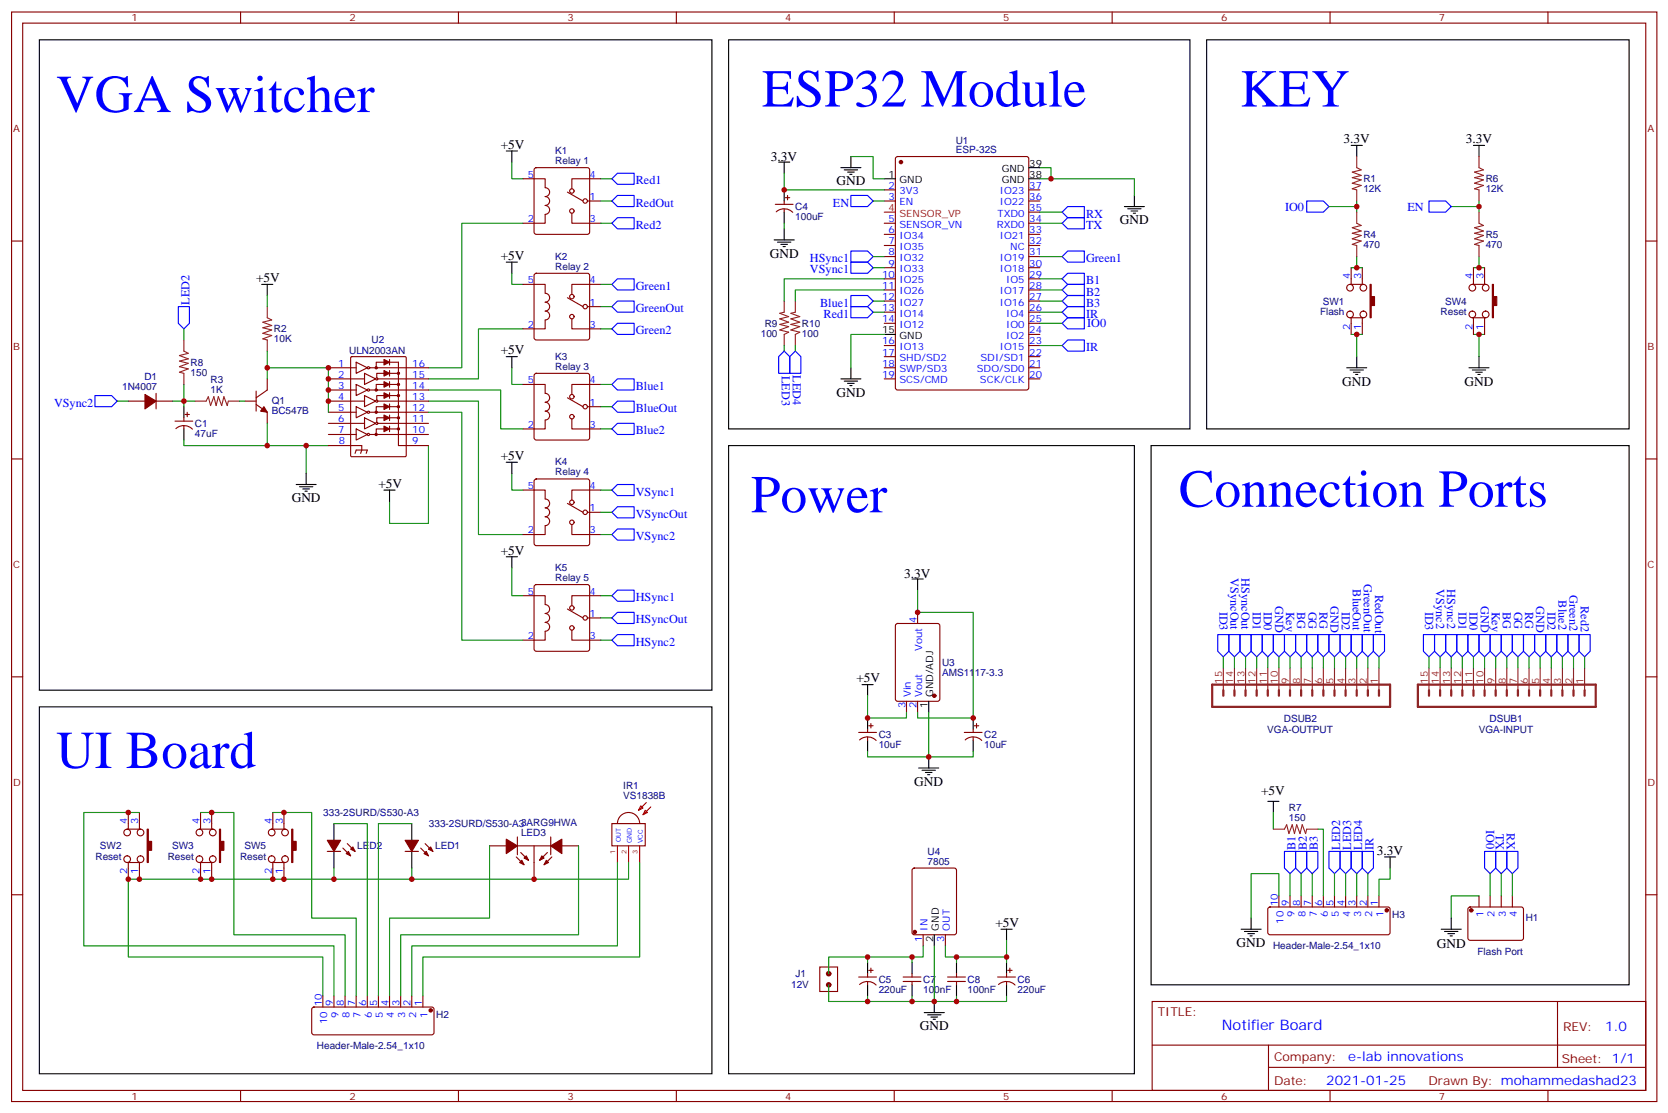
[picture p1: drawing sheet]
<svg xmlns="http://www.w3.org/2000/svg" width="529mm" height="353mm" viewBox="0 0 529 353" stroke-linecap="round" stroke-linejoin="round" font-family="sans-serif">
<g fill="none" stroke="#870000" stroke-width=".35">
<path d="M3.7 3.8h522.1v345.7h-522.1zM7.2 7.3h515.1v338.7h-515.1zM76.3 3.8v3.5M145.5 3.8v3.5M214.6 3.8v3.5M283.8 3.8v3.5M352.9 3.8v3.5M422.1 3.8v3.5M491.2 3.8v3.5M165.9 56.7h7.1v2.8a1.41 1.41 0 0 1 1.4 1.5 1.41 1.41 0 0 1-1.4 1.4 1.41 1.41 0 0 1 1.4 1.4 1.41 1.41 0 0 1-1.4 1.4 1.41 1.41 0 0 1 1.4 1.4 1.41 1.41 0 0 1-1.4 1.4v2.8h-7.1M169.7 53.4l.5-.2h16.2l.5 .2 .2 .5v19.8l-.2 .5-.5 .2h-16.2l-.5-.3-.2-.4v-19.8zM190.6 56.7h-9.1v3.2"/>
<path d="M284.4 49.9l.4-.2h41l.6 .4 .1 72.9-.5 .7-41.2 .1-.6-.5-.1-72.9zM3.7 76.5h3.5M180.1 61l4.9 2.8M181.5 67.7v3.1h9.1M186.4 63.8h4.2M246 64.8h5.7M246.3 67.2a3.8 3.8 0 0 1 5.3 .2M248.8 63.8v1M248.8 66.3v1M249.2 62.7h1.4M249.9 62v1.4M280.6 60.3h3.5"/>
<path d="M280.6 63.8h3.5M280.6 70.8h3.5M280.6 74.4h3.5M280.6 77.9h3.5M326.5 60.3h3.5M326.5 63.8h3.5M326.5 70.8h3.5M326.5 74.4h3.5M326.5 77.9h3.5M326.5 67.3h3.5M522.3 76.5h3.5M165.9 90.2h7.1v2.9a1.41 1.41 0 0 1 1.4 1.4 1.41 1.41 0 0 1-1.4 1.4 1.41 1.41 0 0 1 1.4 1.4 1.41 1.41 0 0 1-1.4 1.4 1.41 1.41 0 0 1 1.4 1.4 1.41 1.41 0 0 1-1.4 1.4v2.9h-7.1"/>
<path d="M169.7 86.9l.5-.2h16.2l.5 .2 .2 .5v19.8l-.2 .5-.5 .2h-16.2l-.5-.3-.2-.4v-19.8zM180.1 94.5l4.9 2.8M186.4 97.3h4.2M190.6 90.2h-9.1v3.2M280.6 81.4h3.5M280.6 84.9h3.5M280.6 88.5h3.5M280.6 92h3.5M280.6 95.5h3.5M280.6 99.1h3.5M326.5 81.4h3.5M326.5 84.9h3.5"/>
<path d="M326.5 88.5h3.5M326.5 92h3.5M326.5 95.5h3.5M326.5 99.1h3.5M428.4 90.2h4.2M428.8 84.9v5.3M432.3 84.9v5.3M467.2 90.2h4.3M467.6 84.9v5.3M471.1 84.9v5.3M104.2 116.7h8.8M111.3 113.3l.3-.1h17l.3 .1v31.3l-.2 .3h-17.1l-.3-.2z"/>
<path d="M113 114.9l3.6 1.8-3.6 1.8zM115.7 118.5l3.5 1.7-3.5 1.8zM117.3 116.7h18.7M121.8 114.9h-2.4v1.8M122 118.5h-2.4v1.4M123.6 114.1v1.7M123.6 117.6v1.7M123.6 114.9h2.8v26.5h9.6M123.6 118.5h2.8M169.7 118.7l.5-.2h16.2l.5 .2 .2 .5v19.7l-.2 .5-.5 .2h-16.2l-.5-.2-.2-.5v-19.7zM181.5 101.2v3.2h9.1M280.6 102.6h3.5"/>
<path d="M280.6 109.6h3.5M280.6 113.2h3.5M280.6 116.7h3.5M326.5 102.6h3.5M326.5 109.6h3.5M326.5 113.2h3.5M326.5 116.7h3.5M326.5 106.1h3.5M428.4 100.8h4.2M428.8 100.8v5.3M432.3 100.8v5.3M467.2 100.8h4.3"/>
<path d="M467.6 100.8v5.3M471.1 100.8v5.3M40.7 127.3h5.3M49.5 127.3h5.3M49.5 124.8v5M55.5 133.6h5.7M55.8 136a3.8 3.8 0 0 1 5.3 .2M58.3 132.6v1M58.3 135v1.1M58.7 131.5h1.4M59.4 130.8v1.4M77.8 127.3h3.5"/>
<path d="M81.3 124.1v6.4M81.3 128.3l3.5 2.5v3.5M84.8 120.2v3.6l-3.5 2.4M104.2 120.2h11.5M104.2 123.8h8.8M104.2 127.3h7.1M104.2 130.8h8.8M104.2 134.3h11.5M104.2 137.9h8.8M111.4 127.3h4.3M113 136.1l3.6 1.8-3.6 1.7zM113 129l3.6 1.8-3.6 1.8z"/>
<path d="M113 122l3.6 1.8-3.6 1.7zM115.7 132.6l3.5 1.7-3.5 1.8zM115.7 125.5l3.5 1.8-3.5 1.7zM117.3 123.8h18.7M117.3 130.8h18.7M117.3 137.9h18.7M121.8 136.1h-2.4v1.8M121.8 129h-2.4v1.8M121.8 122h-2.4v1.8M121.8 132.6h-2.2v1.4M122 125.5h-2.4v1.4M123.6 121.1v1.8"/>
<path d="M123.6 124.6v1.8M123.6 128.2v1.7M123.6 131.7v1.8M123.6 135.2v1.8M123.6 136.1h2.8M123.6 122h2.8M123.6 129h2.8M123.6 132.6h2.8M123.6 125.5h2.8M136 134.3h-16.1a.35 .35 0 0 0-.5-.3 .35 .35 0 0 0-.1 .6 .35 .35 0 0 0 .6-.1M136 127.3h-16.1a.35 .35 0 0 0-.5-.3 .35 .35 0 0 0-.1 .5 .35 .35 0 0 0 .6-.1M136 120.2h-16.1a.35 .35 0 0 0-.5-.3 .35 .35 0 0 0-.1 .6 .35 .35 0 0 0 .6-.1"/>
<path d="M165.9 122h7.1v2.8a1.41 1.41 0 0 1 1.4 1.4 1.41 1.41 0 0 1-1.4 1.4 1.41 1.41 0 0 1 1.4 1.4 1.41 1.41 0 0 1-1.4 1.5 1.41 1.41 0 0 1 1.4 1.4 1.41 1.41 0 0 1-1.4 1.4v2.8h-7.1M180.1 126.2l4.9 2.8M181.5 132.9v3.2h9.1M186.4 129h4.2M190.6 122h-9.1v3.2M280.6 120.2h3.5M326.5 120.2h3.5M3.7 145.6h3.5M104.2 141.4h10.6v1.4l-.4 1.1M112.7 143.9l.3-1.1h3.6l-.4 1.1M165.9 155.5h7.1v2.8a1.41 1.41 0 0 1 1.4 1.4 1.41 1.41 0 0 1-1.4 1.4 1.41 1.41 0 0 1 1.4 1.5 1.41 1.41 0 0 1-1.4 1.4 1.41 1.41 0 0 1 1.4 1.4 1.41 1.41 0 0 1-1.4 1.4v2.8h-7.1M169.7 152.2l.5-.2h16.2l.5 .2 .2 .5v19.7l-.2 .5-.5 .2h-16.2l-.5-.2-.2-.5v-19.7z"/>
<path d="M180.1 159.7l4.9 2.9M190.6 155.5h-9.1v3.2M522.3 145.6h3.5M181.5 166.4v3.2h9.1M186.4 162.6h4.2M165.9 189h7.1v2.8a1.41 1.41 0 0 1 1.4 1.5 1.41 1.41 0 0 1-1.4 1.4 1.41 1.41 0 0 1 1.4 1.4 1.41 1.41 0 0 1-1.4 1.4 1.41 1.41 0 0 1 1.4 1.4 1.41 1.41 0 0 1-1.4 1.4v2.8h-7.1M169.7 185.7l.5-.2h16.2l.5 .2 .2 .5v19.8l-.2 .5-.5 .2h-16.2l-.5-.3-.2-.4v-19.8zM180.1 193.3l4.9 2.8M181.5 200v3.1h9.1M186.4 196.1h4.2M190.6 189h-9.1v3.2M284.4 198l.4-.2h12.7l.7 .5v23.5l-.4 .7h-13l-.6-.4-.1-23.6z"/>
<path d="M291.2 194.3v3.5M3.7 214.8h3.5M522.3 214.8h3.5M272.5 232.4h5.6M272.8 234.8a3.8 3.8 0 0 1 5.2 .2M275.3 231.4v1M275.3 233.8v1.1M275.7 230.3h1.4M276.4 229.6v1.4M287.7 222.5v3.6M291.2 222.5v3.6M306 232.4h5.6"/>
<path d="M306.3 234.8a3.8 3.8 0 0 1 5.2 .2M308.8 231.4v1M308.8 233.8v1.1M309.2 230.3h1.4M309.9 229.6v1.4M40.7 257.8v5.3M44.2 257.8v5.3M63.6 257.8v5.3M67.2 257.8v5.3M86.6 257.8v5.3M90.1 257.8v5.3M40.4 273.7h4.2"/>
<path d="M40.4 263.1h4.2M40.7 273.7v5.3M44.2 273.7v5.3M63.3 273.7h4.2M63.3 263.1h4.2M63.6 273.7v5.3M67.2 273.7v5.3M86.2 273.7h4.3M86.2 263.1h4.3M86.6 273.7v5.3M90.1 273.7v5.3M103.9 270.2h4.2"/>
<path d="M108.8 269.1l2.5 2.5M110.2 267.7l2.5 2.5M128.6 270.2h4.2M133.5 269.1l2.5 2.5M134.9 267.7l2.5 2.5M155.4 268.4h5.3M163.8 271.9l2.5 2.5M164.2 268.4h10.6M164.2 265.6v5.6M165.2 270.5l2.5 2.5M169.5 268.4v10.6M173.7 270.5l-2.5 2.5"/>
<path d="M174.8 265.6v5.6M175.1 271.9l-2.5 2.5M178.3 268.4h5.3M194.2 261.3h10.6v7.1h-10.6zM195.9 261.3a3.5 3.5 0 0 1 3.6-3.5 3.5 3.5 0 0 1 3.5 3.5M289.7 275.7l.4-.3h12.7l.7 .5v20l-.4 .7h-13l-.6-.4-.1-20zM3.7 283.9h3.5M292.9 296.6v3.5M300 296.6v3.5M402.5 288l.5-.2 37.7 .1 .4 .6v7.4l-.2 .5-.5 .2h-37.4l-.5-.2-.2-.5v-7.4zM405.8 284.3v3.5M409.4 284.3v3.5"/>
<path d="M412.9 284.3v3.5M416.4 284.3v3.5M419.9 284.3v3.5M423.5 284.3v3.5M427 284.3v3.5M430.5 284.3v3.5M434.1 284.3v3.5M437.6 284.3v3.5M466 288l.5-.2 16.5 .1 .4 .6v9.4l-.7 .5-16.5-.1-.4-.6v-9.2zM469.3 284.3v3.5M472.9 284.3v3.5M476.4 284.3v3.5"/>
<path d="M479.9 284.3v3.5M522.3 283.9h3.5M99.2 319.8l.4-.3 37.7 .1 .4 .7v7.4l-.2 .5-.5 .2h-37.4l-.5-.3-.2-.4v-7.4zM102.4 316v3.5M106 316v3.5M109.5 316v3.5M113 316v3.5M116.6 316v3.5M120.1 316v3.5M123.6 316v3.5M127.1 316v3.5M130.7 316v3.5"/>
<path d="M134.2 316v3.5M272.5 310h5.6M272.8 312.4a3.8 3.8 0 0 1 5.2 .2M275.3 309v1M275.3 311.4v1.1M275.7 307.9h1.4M276.4 307.2v1.4M286.6 310h5.6M286.6 311.4h5.6M289.4 309v1M289.4 311.4v1.1M300.7 310h5.7"/>
<path d="M300.7 311.4h5.7M303.5 309v1M303.5 311.4v1.1M316.6 310h5.6M316.9 312.4a3.8 3.8 0 0 1 5.2 .2M319.4 309v1M319.4 311.4v1.1M319.8 307.9h1.4M320.5 307.2v1.4M365.6 317.8h156.7v28.2h-156.7zM494.2 317.8l.1 20.9M365.7 331.6h156.4"/>
<path d="M402.5 338.7h119.6M402.5 331.6v14.1M76.3 346v3.5M145.5 346v3.5M214.6 346v3.5M283.8 346v3.5M352.9 346v3.5M422.1 346v3.5M491.2 346v3.5"/>
<circle cx="181.5" cy="67" r=".71"/>
<circle cx="181.5" cy="60.6" r=".71"/>
<circle cx="185.7" cy="63.8" r=".71"/>
<circle cx="181.5" cy="94.1" r=".71"/>
<circle cx="185.7" cy="97.3" r=".71"/>
<circle cx="428.4" cy="99.8" r="1.06"/>
<circle cx="428.4" cy="91.3" r="1.06"/>
<circle cx="432.6" cy="99.8" r="1.06"/>
<circle cx="432.6" cy="91.3" r="1.06"/>
<circle cx="467.2" cy="99.8" r="1.06"/>
<circle cx="467.2" cy="91.3" r="1.06"/>
<circle cx="471.4" cy="99.8" r="1.06"/>
<circle cx="471.4" cy="91.3" r="1.06"/>
<circle cx="116.9" cy="116.7" r=".35"/>
<circle cx="181.5" cy="100.5" r=".71"/>
<circle cx="116.9" cy="137.9" r=".35"/>
<circle cx="116.9" cy="123.8" r=".35"/>
<circle cx="116.9" cy="130.8" r=".35"/>
<circle cx="181.5" cy="132.2" r=".71"/>
<circle cx="181.5" cy="125.9" r=".71"/>
<circle cx="185.7" cy="129" r=".71"/>
<circle cx="181.5" cy="159.4" r=".71"/>
<circle cx="181.5" cy="165.7" r=".71"/>
<circle cx="185.7" cy="162.6" r=".71"/>
<circle cx="181.5" cy="199.2" r=".71"/>
<circle cx="181.5" cy="192.9" r=".71"/>
<circle cx="185.7" cy="196.1" r=".71"/>
<circle cx="40.4" cy="264.2" r="1.06"/>
<circle cx="40.4" cy="272.6" r="1.06"/>
<circle cx="44.6" cy="264.2" r="1.06"/>
<circle cx="44.6" cy="272.6" r="1.06"/>
<circle cx="63.3" cy="264.2" r="1.06"/>
<circle cx="63.3" cy="272.6" r="1.06"/>
<circle cx="67.5" cy="264.2" r="1.06"/>
<circle cx="67.5" cy="272.6" r="1.06"/>
<circle cx="86.2" cy="264.2" r="1.06"/>
<circle cx="86.2" cy="272.6" r="1.06"/>
<circle cx="90.4" cy="264.2" r="1.06"/>
<circle cx="90.4" cy="272.6" r="1.06"/>
</g>
<g fill="#870000" stroke="#870000" stroke-width=".35">
<path d="M434.8 90.2h.3v3.9h1.1v2.8h-1.1v3.9h-.3z"/>
<path d="M46.7 263.1h.4v3.9h1v2.8h-1v3.9h-.4z"/>
<path d="M69.6 263.1h.4v3.9h1v2.8h-1v3.9h-.4z"/>
<path d="M92.6 263.1h.3v3.9h1.1v2.8h-1.1v3.9h-.3z"/>
<path d="M128.6 266.6h4.2l-2.1 3.6z"/>
<path d="M135.3 270.2l.7 1.4-1.5-.7z"/>
<path d="M136.7 268.7l.7 1.5-1.4-.7z"/>
<path d="M103.9 266.6h4.2l-2.1 3.6z"/>
<path d="M109.9 270.9l.7-.7 .7 1.4z"/>
<path d="M111.3 269.5l.7-.8 .7 1.5z"/>
<path d="M166.3 272.3l.7-.7 .7 1.4z"/>
<path d="M164.9 273.7l.7-.7 .7 1.4z"/>
<path d="M160.7 266.3l3.5 2.1-3.5 2.5z"/>
<path d="M171.9 271.6l.7 .7-1.4 .7z"/>
<path d="M173.4 273l.7 .7-1.5 .7z"/>
<path d="M174.8 268.4l3.5-2.1v4.6z"/>
<path d="M121.8 135.2l1.8 .9-1.8 .9z"/>
<path d="M121.8 131.7l1.8 .9-1.8 .9z"/>
<path d="M121.8 128.2l1.8 .8-1.8 .9z"/>
<path d="M121.8 124.6l1.8 .9-1.8 .9z"/>
<path d="M121.8 121.1l1.8 .9-1.8 .9z"/>
<path d="M121.8 117.6l1.8 .9-1.8 .8z"/>
<path d="M121.8 114.1l1.8 .8-1.8 .9z"/>
<path d="M83.7 129l1.1 1.8-2.1-.3z"/>
<path d="M46 125.2l3.5 2.1-3.5 2.5z"/>
<path d="M473.6 90.2h.3v3.9h1.1v2.8h-1.1v3.9h-.3z"/>
<circle cx="285.9" cy="51.4" r=".53"/>
<circle cx="466.9" cy="288.9" r=".53"/>
<circle cx="136.7" cy="320.6" r=".53"/>
<circle cx="126.4" cy="118.5" r=".35"/>
<circle cx="126.4" cy="122" r=".35"/>
<circle cx="126.4" cy="125.5" r=".35"/>
<circle cx="126.4" cy="129" r=".35"/>
<circle cx="126.4" cy="132.6" r=".35"/>
<circle cx="126.4" cy="136.1" r=".35"/>
<circle cx="119.4" cy="116.7" r=".35"/>
<circle cx="119.4" cy="123.8" r=".35"/>
<circle cx="119.4" cy="130.8" r=".35"/>
<circle cx="119.4" cy="137.9" r=".35"/>
<circle cx="440.1" cy="288.9" r=".53"/>
<circle cx="296.5" cy="220.8" r=".53"/>
<circle cx="290.3" cy="295.7" r=".53"/>
</g>
<g fill="none" stroke="#000" stroke-width=".35">
<path d="M160.7 47.9h3.5M162.4 47.9v3.5M247.1 51.4h3.5M248.8 51.4v3.6M266.8 53.2h6.4M267.9 53.9h4.2M269 54.6h2.1M269.7 55.3h.7M270 49.7v3.5M280.6 56.7h3.5M326.5 56.7h3.5M326.5 53.2h3.5"/>
<path d="M428.8 46.1h3.5M430.5 46.1v3.6M467.6 46.1h3.5M469.3 46.1v3.6M245.7 76.1h6.3M246.7 76.8h4.3M247.8 77.5h2.1M248.5 78.2h.7M248.8 60.3v3.5M248.8 67.3v3.5M248.8 72.6v3.5M356.8 65.5h6.3"/>
<path d="M357.9 66.3h4.2M358.9 67h2.1M359.6 67.7h.7M360 62v3.5M83 90.2h3.6M84.8 90.2v3.6M160.7 83.2h3.5M162.4 83.2v3.5M160.7 113.2h3.5M162.4 113.2v3.5M270 116.7v3.5M280.6 106.1h3.5"/>
<path d="M427.4 116.7h6.3M428.4 117.4h4.2M429.5 118.1h2.1M430.2 118.8h.7M430.5 113.2v3.5M466.2 116.7h6.3M467.2 117.4h4.3M468.3 118.1h2.1M469 118.8h.7M469.3 113.2v3.5M58.3 129v3.6M58.3 136.1v3.5"/>
<path d="M266.8 120.2h6.4M267.9 120.9h4.2M269 121.6h2.1M269.7 122.3h.7M94 153.7h6.3M95 154.4h4.3M96.1 155.2h2.1M96.8 155.9h.7M97.2 150.2v3.5M121.8 155.5h3.6M123.6 155.5v3.5M160.7 146.7h3.5"/>
<path d="M162.4 146.7v3.5M160.7 176.7h3.5M162.4 176.7v3.5M289.4 183.7h3.5M291.2 183.7v3.6M273.5 217.2h3.6M275.3 217.2v3.6M275.3 227.8v3.6M275.3 234.9v3.5M294.7 222.5v3.6M308.8 227.8v3.6M308.8 234.9v3.5"/>
<path d="M291.5 243.7h6.4M292.6 244.4h4.2M293.7 245.1h2.1M294.4 245.8h.7M294.7 240.2v3.5M402.3 254.3h3.5M404.1 254.3v3.5M106 261.3v5.3M106 270.2v5.2M130.7 261.3v5.3M130.7 270.2v5.2M439.3 271.9h3.6"/>
<path d="M441.1 271.9v3.5M296.5 296.6v3.5M317.6 294.9h3.6M319.4 294.9v3.5M393.8 294.9h6.4M394.9 295.6h4.2M396 296.3h2.1M396.7 297h.7M397 291.3v3.6M457.3 294.9h6.4M458.4 295.6h4.2M459.5 296.3h2.1"/>
<path d="M460.2 297h.7M460.5 291.3v3.6M275.3 305.4v3.6M275.3 312.5v3.5M289.4 305.4v3.6M289.4 312.5v3.5M296.5 317.8v3.5M303.5 305.4v3.6M303.5 312.5v3.5M319.4 305.4v3.6M319.4 312.5v3.5M293.3 321.3h6.3"/>
<path d="M294.4 322h4.2M295.4 322.7h2.1M296.1 323.4h.7"/>
</g>
<path d="M280.6 67.3h3.5M203.3 255.7l.7 .7-1.4 .7zM204.8 257.1l.7 .7-1.5 .7zM205.1 254.6l-2.5 2.5M206.5 256l-2.5 2.5M195.9 268.4v5.3M199.5 268.4v5.3M203 268.4v5.3" fill="none" stroke="#f00" stroke-width=".35"/>
<g fill="none" stroke="#008700" stroke-width=".35">
<path d="M162.4 51.4v5.3h3.5M190.6 56.7h3.6M248.8 55v5.3h31.8M270 49.7h7.1v7h3.5M330 56.7h30v5.3M330 53.2h3.5v3.5M165.9 70.8h-19.4v45.9h-10.5M190.6 70.8h3.6M190.6 63.8h3.6M248.8 70.8v1.8M277.1 63.8h3.5M330 67.3h7"/>
<path d="M330 70.8h7M421.7 65.5h8.8M430.5 63.8v3.5M460.5 65.5h8.8M469.3 63.8v3.5M84.8 93.8v3.5M162.4 86.7v3.5h3.5M190.6 97.3h3.6M190.6 90.2h3.6M277.1 81.4h3.5M277.1 84.9h3.5M277.1 95.5h3.5"/>
<path d="M277.1 99.1h3.5M280.6 88.5h-31.8v7M280.6 92h-28.2v3.5M330 81.4h7M330 95.5h7M330 99.1h7M330 92h7M330 88.5h7M428.8 84.9h3.5M430.5 81.4v3.5M467.6 84.9h3.5M469.3 81.4v3.5"/>
<path d="M58.3 104.4v3.5M84.8 116.7h19.4v14.1M84.8 111.4v8.8M162.4 116.7v5.3h3.5M165.9 104.4h-14.1v15.8h-15.8M190.6 104.4h3.6M248.8 109.6v1.8M252.4 109.6v1.8M280.6 106.1h-10.6v10.6M330 109.6h7M330 102.6h7M428.8 106.1h1.7v7.1"/>
<path d="M430.5 106.1h1.8M467.6 106.1h1.7v7.1M469.3 106.1h1.8M37.2 127.3h3.5M58.3 139.6v1.8h26.5M58.3 122v5.3h-3.5M61.9 127.3h-3.6v1.7M76 127.3h1.8M84.8 134.3v7.1h12.4M136 127.3h15.8v42.3h14.1M136 123.8h22.9v12.3h7M136 130.8h10.5v72.3h19.4"/>
<path d="M190.6 122h3.6M190.6 129h3.6M190.6 136.1h3.6M104.2 141.4h-7v8.8M136 141.4v24.7h-12.4v-7.1M162.4 150.2v5.3h3.5M190.6 155.5h3.6M190.6 162.6h3.6M190.6 169.6h3.6M162.4 180.2v8.8h3.5M190.6 196.1h3.6M190.6 189h3.6"/>
<path d="M291.2 187.3v7h17.6v33.5h-17.6v-1.7M190.6 203.1h3.6M388.2 208.4v3.5M391.7 208.4v3.5M395.3 208.4v3.5M398.8 208.4v3.5M402.3 208.4v3.5M405.8 208.4v3.5M409.4 208.4v3.5M412.9 208.4v3.5M416.4 208.4v3.5M419.9 208.4v3.5"/>
<path d="M423.5 208.4v3.5M427 208.4v3.5M430.5 208.4v3.5M434.1 208.4v3.5M437.6 208.4v3.5M453.5 208.4v3.5M457 208.4v3.5M460.5 208.4v3.5M464 208.4v3.5M467.6 208.4v3.5M471.1 208.4v3.5M474.6 208.4v3.5"/>
<path d="M478.2 208.4v3.5M481.7 208.4v3.5M485.2 208.4v3.5M488.7 208.4v3.5M492.3 208.4v3.5M495.8 208.4v3.5M499.3 208.4v3.5M502.8 208.4v3.5M275.3 220.8v7h12.4v-1.7M294.7 226.1v14.1h-19.4v-1.8M308.8 238.4v1.8h-14.1M44.2 257.8h-17.6v42.3h79.4v15.9"/>
<path d="M63.6 257.8h10.6v38.8h35.3v19.4M86.6 257.8h12.3v33.5h14.1v24.7M404.1 257.8v5.3M106 275.4v3.6h-65.3v24.7h61.7v12.3M106 261.3h10.6v54.7M130.7 275.4v3.6h-24.7M130.7 261.3h-10.6v54.7M155.4 268.4v22.9h-31.8v24.7M183.6 268.4v28.2h-56.5v19.4M195.9 273.7v26.4h-65.2v15.9M199.5 273.7v5.3h-68.8M203 273.7v30h-68.8v12.3"/>
<path d="M409.4 277.2v7.1M412.9 277.2v7.1M416.4 277.2v7.1M418.2 263.1h1.7v21.2M423.5 277.2v7.1M427 277.2v7.1M430.5 277.2v7.1M434.1 277.2v7.1M441.1 275.4v3.6h-3.5v5.3M472.9 277.2v7.1M476.4 277.2v7.1M479.9 277.2v7.1"/>
<path d="M319.4 298.4v5.3M405.8 284.3v-7.1h-8.8v14.1M469.3 284.3h-8.8v7M275.3 316v1.8h44.1v-1.8M289.4 303.7v1.7M289.4 316v1.8M292.9 300.1v3.6h-17.6v1.7M296.5 300.1v17.7M300 300.1v3.6h19.4v1.7M303.5 303.7v1.7M303.5 316v1.8"/>
</g>
<g fill="none" stroke="#00f" stroke-width=".35">
<path d="M194.2 56.7l1.7-1.7h5.3v3.5h-5.3zM195.9 62h5.3v3.5h-5.3l-1.7-1.7zM195.9 69.1h5.3v3.5h-5.3l-1.7-1.8zM270 79.7h5.3l1.8 1.7-1.8 1.8h-5.3zM270 62h5.3l1.8 1.8-1.8 1.7h-5.3zM338.8 65.5h5.3v3.6h-5.3l-1.8-1.8zM338.8 69.1h5.3v3.5h-5.3l-1.8-1.8zM414.7 63.8h5.2l1.8 1.7-1.8 1.8h-5.2zM453.5 63.8h5.3l1.7 1.7-1.7 1.8h-5.3zM56.6 97.3h3.5v5.3l-1.8 1.8-1.7-1.8zM195.9 88.5h5.3v3.5h-5.3l-1.7-1.8zM195.9 95.5h5.3v3.6h-5.3l-1.7-1.8z"/>
<path d="M270 97.3h5.3l1.8 1.8-1.8 1.7h-5.3zM270 93.8h5.3l1.8 1.7-1.8 1.8h-5.3zM270 83.2h5.3l1.8 1.7-1.8 1.8h-5.3zM337 81.4l1.8-1.7h5.3v3.5h-5.3zM337 99.1l1.8-1.8h5.3v3.5h-5.3zM337 88.5l1.8-1.8h5.3v3.5h-5.3zM337 92l1.8-1.8h5.3v3.6h-5.3zM338.8 93.8h5.3v3.5h-5.3l-1.8-1.8zM195.9 102.6h5.3v3.5h-5.3l-1.7-1.7zM248.8 111.4l1.8 1.8v5.3h-3.5v-5.3zM250.6 113.2l1.8-1.8 1.7 1.8v5.3h-3.5zM337 102.6l1.8-1.8h5.3v3.6h-5.3z"/>
<path d="M338.8 107.9h5.3v3.5h-5.3l-1.8-1.8zM30.1 125.5h5.3l1.8 1.8-1.8 1.7h-5.3zM195.9 134.3h5.3v3.6h-5.3l-1.7-1.8zM195.9 127.3h5.3v3.5h-5.3l-1.7-1.8zM195.9 120.2h5.3v3.6h-5.3l-1.7-1.8zM195.9 153.7h5.3v3.6h-5.3l-1.7-1.8zM195.9 167.9h5.3v3.5h-5.3l-1.7-1.8zM195.9 160.8h5.3v3.5h-5.3l-1.7-1.7zM195.9 187.3h5.3v3.5h-5.3l-1.7-1.8zM195.9 194.3h5.3v3.5h-5.3l-1.7-1.7zM195.9 201.4h5.3v3.5h-5.3l-1.7-1.8zM386.4 201.4h3.6v5.3l-1.8 1.7-1.8-1.7z"/>
<path d="M390 201.4h3.5v5.3l-1.8 1.7-1.7-1.7zM393.5 201.4h3.5v5.3l-1.7 1.7-1.8-1.7zM397 201.4h3.5v5.3l-1.7 1.7-1.8-1.7zM400.5 201.4h3.6v5.3l-1.8 1.7-1.8-1.7zM404.1 201.4h3.5v5.3l-1.8 1.7-1.7-1.7zM407.6 201.4h3.5v5.3l-1.7 1.7-1.8-1.7zM411.1 201.4h3.6v5.3l-1.8 1.7-1.8-1.7zM414.7 201.4h3.5v5.3l-1.8 1.7-1.7-1.7zM418.2 201.4h3.5v5.3l-1.8 1.7-1.7-1.7zM421.7 201.4h3.5v5.3l-1.7 1.7-1.8-1.7zM425.2 201.4h3.6v5.3l-1.8 1.7-1.8-1.7zM428.8 201.4h3.5v5.3l-1.8 1.7-1.7-1.7z"/>
<path d="M432.3 201.4h3.5v5.3l-1.7 1.7-1.8-1.7zM435.8 201.4h3.5v5.3l-1.7 1.7-1.8-1.7zM451.7 201.4h3.5v5.3l-1.7 1.7-1.8-1.7zM455.2 201.4h3.6v5.3l-1.8 1.7-1.8-1.7zM458.8 201.4h3.5v5.3l-1.8 1.7-1.7-1.7zM462.3 201.4h3.5v5.3l-1.8 1.7-1.7-1.7zM465.8 201.4h3.5v5.3l-1.7 1.7-1.8-1.7zM469.3 201.4h3.6v5.3l-1.8 1.7-1.8-1.7zM472.9 201.4h3.5v5.3l-1.8 1.7-1.7-1.7zM476.4 201.4h3.5v5.3l-1.7 1.7-1.8-1.7zM479.9 201.4h3.5v5.3l-1.7 1.7-1.8-1.7zM483.4 201.4h3.6v5.3l-1.8 1.7-1.8-1.7z"/>
<path d="M487 201.4h3.5v5.3l-1.8 1.7-1.7-1.7zM490.5 201.4h3.5v5.3l-1.7 1.7-1.8-1.7zM494 201.4h3.6v5.3l-1.8 1.7-1.8-1.7zM497.6 201.4h3.5v5.3l-1.8 1.7-1.7-1.7zM501.1 201.4h3.5v5.3l-1.8 1.7-1.7-1.7zM407.6 270.2h3.5v5.2l-1.7 1.8-1.8-1.8zM411.1 270.2h3.6v5.2l-1.8 1.8-1.8-1.8zM414.7 270.2h3.5v5.2l-1.8 1.8-1.7-1.8zM421.7 270.2h3.5v5.2l-1.7 1.8-1.8-1.8zM425.2 270.2h3.6v5.2l-1.8 1.8-1.8-1.8zM428.8 270.2h3.5v5.2l-1.8 1.8-1.7-1.8zM432.3 270.2h3.5v5.2l-1.7 1.8-1.8-1.8z"/>
<path d="M471.1 270.2h3.5v5.2l-1.7 1.8-1.8-1.8zM474.6 270.2h3.6v5.2l-1.8 1.8-1.8-1.8zM478.2 270.2h3.5v5.2l-1.8 1.8-1.7-1.8z"/>
</g>
<g fill="none" stroke="#8c2424" stroke-width=".35">
<path d="M430.5 49.7v3.5l1.4 .7-2.8 .7 2.8 1.1-2.8 .7 2.8 .7-2.8 1 2.8 .7-2.8 1.1 1.4 .4v3.5M469.3 49.7v3.5l1.4 .7-2.8 .7 2.8 1.1-2.8 .7 2.8 .7-2.8 1 2.8 .7-2.8 1.1 1.4 .4v3.5M430.5 67.3v3.5l1.4 .7-2.8 .7 2.8 1.1-2.8 .7 2.8 .7-2.8 1.1 2.8 .7-2.8 1 1.4 .4v3.5M469.3 67.3v3.5l1.4 .7-2.8 .7 2.8 1.1-2.8 .7 2.8 .7-2.8 1.1 2.8 .7-2.8 1 1.4 .4v3.5M84.8 97.3v3.5l1.4 .7-2.8 .7 2.8 1.1-2.8 .7 2.8 .7-2.8 1.1 2.8 .7-2.8 1 1.4 .4v3.5M248.8 95.5v3.6l-1.4 .3 2.9 1.1-2.9 .7 2.9 1-2.9 .7 2.9 .7-2.9 1.1 2.9 .7-1.5 .7v3.5M252.4 95.5v3.6l-1.4 .3 2.8 1.1-2.8 .7 2.8 1-2.8 .7 2.8 .7-2.8 1.1 2.8 .7-1.4 .7v3.5M58.3 107.9v3.5l1.5 .7-2.9 .7 2.9 1.1-2.9 .7 2.9 .7-2.9 1 2.9 .8-2.9 1 1.4 .4v3.5M61.9 127.3h3.5l.7-1.4 .7 2.8 1.1-2.8 .7 2.8 .7-2.8 1 2.8 .7-2.8 1.1 2.8 .4-1.4h3.5M388.2 211.9v7.1M391.7 211.9v7.1M395.3 211.9v7.1"/>
<path d="M398.8 211.9v7.1M402.3 211.9v7.1M405.8 211.9v7.1M409.4 211.9v7.1M412.9 211.9v7.1M416.4 211.9v7.1M419.9 211.9v7.1M423.5 211.9v7.1M427 211.9v7.1M430.5 211.9v7.1M434.1 211.9v7.1M437.6 211.9v7.1"/>
<path d="M453.5 211.9v7.1M457 211.9v7.1M460.5 211.9v7.1M464 211.9v7.1M467.6 211.9v7.1M471.1 211.9v7.1M474.6 211.9v7.1M478.2 211.9v7.1M481.7 211.9v7.1M485.2 211.9v7.1M488.7 211.9v7.1M492.3 211.9v7.1"/>
<path d="M495.8 211.9v7.1M499.3 211.9v7.1M502.8 211.9v7.1M404.1 263.1h3.5l.7-1.4 .7 2.8 1.1-2.8 .7 2.8 .7-2.8 1 2.8 .7-2.8 1.1 2.8 .4-1.4h3.5"/>
</g>
<g fill="none" stroke="#8c2424" stroke-width=".71">
<path d="M384.7 217.2h56.4v7.1h-56.4zM388.2 219v1.8M391.7 219v1.8M395.3 219v1.8M398.8 219v1.8M402.3 219v1.8M405.8 219v1.8M409.4 219v1.8M412.9 219v1.8M416.4 219v1.8M419.9 219v1.8M423.5 219v1.8"/>
<path d="M427 219v1.8M430.5 219v1.8M434.1 219v1.8M437.6 219v1.8M449.9 217.2h56.5v7.1h-56.5zM453.5 219v1.8M457 219v1.8M460.5 219v1.8M464 219v1.8M467.6 219v1.8M471.1 219v1.8M474.6 219v1.8"/>
<path d="M478.2 219v1.8M481.7 219v1.8M485.2 219v1.8M488.7 219v1.8M492.3 219v1.8M495.8 219v1.8M499.3 219v1.8M502.8 219v1.8"/>
</g>
<g fill="none" stroke="#870000" stroke-width="1.1">
<circle cx="263" cy="309" r=".35"/>
<circle cx="263" cy="312.5" r=".35"/>
</g>
<g fill="#8c2424">
<circle cx="263" cy="309" r=".18"/>
<circle cx="263" cy="312.5" r=".18"/>
</g>
<path d="M260.1 306.8h5.7v7.8h-5.7z" fill="none" stroke="#870000" stroke-width=".35"/>
<path d="M263 312.5v5.3h12.3M275.3 303.7h-12.3v5.3" fill="none" stroke="#008700" stroke-width=".35"/>
<path d="M12.5 12.6h213.4v206.4h-213.4zM231.2 12.6h146.4v123.5h-146.4zM382.9 12.6h134.1v123.5h-134.1zM231.2 141.4h128.8v199.3h-128.8zM365.3 141.4h151.7v171.1h-151.7zM12.5 224.3h213.4v116.4h-213.4z" fill="none" stroke="#000" stroke-width=".35"/>
<g fill="#c00">
<circle cx="44.2" cy="279" r=".88"/>
<circle cx="67.2" cy="279" r=".88"/>
<circle cx="63.6" cy="279" r=".88"/>
<circle cx="86.6" cy="279" r=".88"/>
<circle cx="90.1" cy="279" r=".88"/>
<circle cx="106" cy="279" r=".88"/>
<circle cx="130.7" cy="279" r=".88"/>
<circle cx="169.5" cy="279" r=".88"/>
<circle cx="90.1" cy="257.8" r=".88"/>
<circle cx="67.2" cy="257.8" r=".88"/>
<circle cx="40.7" cy="257.8" r=".88"/>
<circle cx="104.2" cy="127.3" r=".88"/>
<circle cx="104.2" cy="123.8" r=".88"/>
<circle cx="104.2" cy="120.2" r=".88"/>
<circle cx="97.2" cy="141.4" r=".88"/>
<circle cx="104.2" cy="116.7" r=".88"/>
<circle cx="84.8" cy="116.7" r=".88"/>
<circle cx="84.8" cy="141.4" r=".88"/>
<circle cx="40.7" cy="279" r=".88"/>
<circle cx="291.2" cy="194.3" r=".88"/>
<circle cx="294.7" cy="240.2" r=".88"/>
<circle cx="308.8" cy="227.8" r=".88"/>
<circle cx="275.3" cy="227.8" r=".88"/>
<circle cx="248.8" cy="60.3" r=".88"/>
<circle cx="430.5" cy="106.1" r=".88"/>
<circle cx="430.5" cy="84.9" r=".88"/>
<circle cx="430.5" cy="65.5" r=".88"/>
<circle cx="469.3" cy="65.5" r=".88"/>
<circle cx="469.3" cy="84.9" r=".88"/>
<circle cx="469.3" cy="106.1" r=".88"/>
<circle cx="333.5" cy="56.7" r=".88"/>
<circle cx="58.3" cy="127.3" r=".88"/>
<circle cx="289.4" cy="317.8" r=".88"/>
<circle cx="303.5" cy="317.8" r=".88"/>
<circle cx="289.4" cy="303.7" r=".88"/>
<circle cx="303.5" cy="303.7" r=".88"/>
<circle cx="296.5" cy="317.8" r=".88"/>
<circle cx="319.4" cy="303.7" r=".88"/>
<circle cx="275.3" cy="303.7" r=".88"/>
<circle cx="275.3" cy="317.8" r=".88"/>
</g>
<g font-size="16.9" fill="#00f">
<text x="17.8" y="35.6">VGA Switcher</text>
<text x="241.8" y="33.8">ESP32 Module</text>
<text x="393.5" y="33.8">KEY</text>
<text x="374.1" y="160.8">Connection Ports</text>
<text x="238.3" y="162.6">Power</text>
<text x="17.8" y="243.7">UI Board</text>
</g>
<text font-size="4.6" fill="#00f" x="387.7" y="326.8">Notifier Board</text>
<g font-size="4.2">
<text x="158.9" y="47.2">+5V</text>
<text x="426.3" y="45.4">3.3V</text>
<text x="465.1" y="45.4">3.3V</text>
<text x="244.6" y="51.1">3.3V</text>
<text x="265.4" y="58.8">GND</text>
<text x="355.4" y="71.2">GND</text>
<text x="158.9" y="82.5">+5V</text>
<text x="244.3" y="81.8">GND</text>
<text x="81.3" y="89.5">+5V</text>
<text x="158.9" y="112.5">+5V</text>
<text x="265.4" y="125.9">GND</text>
<text x="425.9" y="122.3">GND</text>
<text x="464.7" y="122.3">GND</text>
<text x="158.9" y="146">+5V</text>
<text x="120.1" y="154.8">+5V</text>
<text x="92.6" y="159.4">GND</text>
<text x="158.9" y="176">+5V</text>
<text x="286.9" y="183.3">3.3V</text>
<text x="271.8" y="216.5">+5V</text>
<text x="290.1" y="249.3">GND</text>
<text x="400.2" y="252.1">+5V</text>
<text x="436.9" y="271.2">3.3V</text>
<text x="315.9" y="294.1">+5V</text>
<text x="392.4" y="300.5">GND</text>
<text x="455.9" y="300.9">GND</text>
<text x="291.9" y="327">GND</text>
</g>
<g font-size="4.2" fill="#00f">
<text x="509.4" y="327">1.0</text>
<text x="427.8" y="336.6">e-lab innovations</text>
<text x="420.9" y="344.4">2021-01-25</text>
</g>
<g font-size="3.9" fill="#00f">
<text x="201.8" y="58.5">Red1</text>
<text x="201.8" y="65.5">RedOut</text>
<text x="264.3" y="65.5">EN</text>
<text x="344.6" y="69.1">RX</text>
<text x="407.8" y="66.8">IO0</text>
<text x="446.6" y="66.8">EN</text>
<text x="201.8" y="72.6">Red2</text>
<text x="344.6" y="72.6">TX</text>
<text x="257" y="83.2">HSync1</text>
<text x="344.6" y="83.2">Green1</text>
<text x="257" y="86.7">VSync1</text>
<text x="201.8" y="92">Green1</text>
<text x="344.6" y="90.2">B1</text>
<text x="344.6" y="93.8">B2</text>
<text x="60.1" y="96.8" transform="rotate(-90 60.1 96.8)">LED2</text>
<text x="201.8" y="99.1">GreenOut</text>
<text x="260.3" y="97.3">Blue1</text>
<text x="261.3" y="100.8">Red1</text>
<text x="344.6" y="100.8">IR</text>
<text x="344.6" y="97.3">B3</text>
<text x="201.8" y="106.1">Green2</text>
<text x="345" y="103.9">IO0</text>
<text x="344.6" y="111.4">IR</text>
<text x="248.1" y="119.2" transform="rotate(90 248.1 119.2)">LED3</text>
<text x="251.6" y="119.1" transform="rotate(90 251.6 119.1)">LED4</text>
<text x="201.8" y="123.8">Blue1</text>
<text x="17.1" y="129">VSync2</text>
<text x="201.8" y="130.8">BlueOut</text>
<text x="201.8" y="137.9">Blue2</text>
<text x="201.8" y="157.3">VSync1</text>
<text x="201.8" y="164.3">VSyncOut</text>
<text x="201.8" y="171.4">VSync2</text>
<text x="390.5" y="183.5" transform="rotate(90 390.5 183.5)">VSyncOut</text>
<text x="394" y="183.5" transform="rotate(90 394 183.5)">HSyncOut</text>
<text x="432.8" y="185.2" transform="rotate(90 432.8 185.2)">GreenOut</text>
<text x="201.8" y="190.8">HSync1</text>
<text x="429.3" y="187" transform="rotate(90 429.3 187)">BlueOut</text>
<text x="436.4" y="188.8" transform="rotate(90 436.4 188.8)">RedOut</text>
<text x="455.8" y="187" transform="rotate(90 455.8 187)">VSync2</text>
<text x="459.3" y="187" transform="rotate(90 459.3 187)">HSync2</text>
<text x="494.6" y="190.5" transform="rotate(90 494.6 190.5)">Blue2</text>
<text x="498.1" y="188.8" transform="rotate(90 498.1 188.8)">Green2</text>
<text x="201.8" y="197.8">HSyncOut</text>
<text x="387" y="194.1" transform="rotate(90 387 194.1)">ID3</text>
<text x="397.5" y="194.1" transform="rotate(90 397.5 194.1)">ID1</text>
<text x="401.1" y="194.1" transform="rotate(90 401.1 194.1)">ID0</text>
<text x="404.6" y="192.3" transform="rotate(90 404.6 192.3)">GND</text>
<text x="408.1" y="194.1" transform="rotate(90 408.1 194.1)">Key</text>
<text x="411.7" y="194.1" transform="rotate(90 411.7 194.1)">BG</text>
<text x="415.2" y="194.1" transform="rotate(90 415.2 194.1)">GG</text>
<text x="418.7" y="194.1" transform="rotate(90 418.7 194.1)">RG</text>
<text x="422.2" y="192.3" transform="rotate(90 422.2 192.3)">GND</text>
<text x="425.8" y="194.1" transform="rotate(90 425.8 194.1)">ID2</text>
<text x="452.2" y="194.1" transform="rotate(90 452.2 194.1)">ID3</text>
<text x="462.8" y="194.1" transform="rotate(90 462.8 194.1)">ID1</text>
<text x="466.3" y="194.1" transform="rotate(90 466.3 194.1)">ID0</text>
<text x="469.9" y="192.3" transform="rotate(90 469.9 192.3)">GND</text>
<text x="473.4" y="194.1" transform="rotate(90 473.4 194.1)">Key</text>
<text x="476.9" y="194.1" transform="rotate(90 476.9 194.1)">BG</text>
<text x="480.4" y="194.1" transform="rotate(90 480.4 194.1)">GG</text>
<text x="484" y="194.1" transform="rotate(90 484 194.1)">RG</text>
<text x="487.5" y="192.3" transform="rotate(90 487.5 192.3)">GND</text>
<text x="491" y="194.1" transform="rotate(90 491 194.1)">ID2</text>
<text x="501.6" y="192.3" transform="rotate(90 501.6 192.3)">Red2</text>
<text x="201.8" y="204.9">HSync2</text>
<text x="471.6" y="263.3" transform="rotate(90 471.6 263.3)">IO0</text>
<text x="411.1" y="269.6" transform="rotate(-90 411.1 269.6)">B1</text>
<text x="414.7" y="269.6" transform="rotate(-90 414.7 269.6)">B2</text>
<text x="418.2" y="269.6" transform="rotate(-90 418.2 269.6)">B3</text>
<text x="425.2" y="269.6" transform="rotate(-90 425.2 269.6)">LED2</text>
<text x="428.8" y="269.6" transform="rotate(-90 428.8 269.6)">LED3</text>
<text x="432.3" y="269.6" transform="rotate(-90 432.3 269.6)">LED4</text>
<text x="435.8" y="269.6" transform="rotate(-90 435.8 269.6)">IR</text>
<text x="474.6" y="264.6" transform="rotate(90 474.6 264.6)">TX</text>
<text x="478.2" y="264.4" transform="rotate(90 478.2 264.4)">RX</text>
</g>
<g font-size="3.9" fill="#800">
<text x="367.4" y="322.4">TITLE:</text>
<text x="496" y="327">REV:</text>
<text x="404.3" y="336.6">Company:</text>
<text x="495.7" y="337.2">Sheet: 1/1</text>
<text x="404.3" y="344.2">Date:</text>
<text x="453.3" y="344.3">Drawn By: mohammedashad23</text>
</g>
<g font-size="3.2" fill="#800">
<text x="41.8" y="6.8">1</text>
<text x="110.9" y="6.8">2</text>
<text x="180.1" y="6.8">3</text>
<text x="249.2" y="6.8">4</text>
<text x="318.3" y="6.8">5</text>
<text x="387.5" y="6.8">6</text>
<text x="456.6" y="6.8">7</text>
<text x="4.2" y="41.9">A</text>
<text x="522.8" y="41.9">A</text>
<text x="4.2" y="111.1">B</text>
<text x="522.8" y="111.1">B</text>
<text x="4.2" y="180.2">C</text>
<text x="522.8" y="180.2">C</text>
<text x="4.2" y="249.3">D</text>
<text x="522.8" y="249.3">D</text>
<text x="41.8" y="349">1</text>
<text x="110.9" y="349">2</text>
<text x="180.1" y="349">3</text>
<text x="249.2" y="349">4</text>
<text x="318.3" y="349">5</text>
<text x="387.5" y="349">6</text>
<text x="456.6" y="349">7</text>
</g>
<g font-size="3.2" fill="#000080">
<text x="303.3" y="45.5">U1</text>
<text x="176.2" y="52">Relay 1</text>
<text x="176.2" y="48.9">K1</text>
<text x="303.3" y="48.5">ESP-32S</text>
<text x="432.7" y="57.8">R1</text>
<text x="471.5" y="57.8">R6</text>
<text x="432.6" y="61">12K</text>
<text x="471.5" y="61">12K</text>
<text x="252.4" y="69.9">100uF</text>
<text x="252.4" y="66.7">C4</text>
<text x="432.7" y="75.4">R4</text>
<text x="471.5" y="75.4">R5</text>
<text x="176.2" y="82.4">K2</text>
<text x="432.6" y="78.6">470</text>
<text x="471.5" y="78.6">470</text>
<text x="176.2" y="85.6">Relay 2</text>
<text x="418.9" y="99.9">Flash</text>
<text x="419.8" y="96.7">SW1</text>
<text x="457.2" y="99.9">Reset</text>
<text x="458.6" y="96.7">SW4</text>
<text x="86.9" y="105.4">R2</text>
<text x="241.4" y="106.9">100</text>
<text x="242.7" y="103.7">R9</text>
<text x="254.5" y="106.9">100</text>
<text x="254.5" y="103.7">R10</text>
<text x="86.9" y="108.6">10K</text>
<text x="110.8" y="112.5">ULN2003AN</text>
<text x="117.9" y="108.9">U2</text>
<text x="60.5" y="119.2">150</text>
<text x="60.5" y="116">R8</text>
<text x="176.2" y="117.3">Relay 3</text>
<text x="176.2" y="114.2">K3</text>
<text x="38.8" y="123.8">1N4007</text>
<text x="45.8" y="120.6">D1</text>
<text x="66.8" y="124.8">1K</text>
<text x="66.8" y="121.6">R3</text>
<text x="86.2" y="131.5">BC547B</text>
<text x="86.2" y="128.3">Q1</text>
<text x="61.9" y="135.4">C1</text>
<text x="61.9" y="138.6">47uF</text>
<text x="176.2" y="147.7">K4</text>
<text x="176.2" y="150.8">Relay 4</text>
<text x="176.2" y="184.3">Relay 5</text>
<text x="176.2" y="181.2">K5</text>
<text x="298.9" y="214.5">AMS1117-3.3</text>
<text x="298.9" y="211.3">U3</text>
<text x="402.1" y="232.5">VGA-OUTPUT</text>
<text x="407.4" y="229">DSUB2</text>
<text x="469.2" y="232.5">VGA-INPUT</text>
<text x="472.7" y="229">DSUB1</text>
<text x="278.8" y="237.4">10uF</text>
<text x="278.8" y="234.3">C3</text>
<text x="312.3" y="237.4">10uF</text>
<text x="312.3" y="234.3">C2</text>
<text x="197.8" y="250.4">IR1</text>
<text x="197.8" y="253.6">VS1838B</text>
<text x="409" y="257.4">R7</text>
<text x="102.6" y="258.9">333-2SURD/S530-A3</text>
<text x="136.1" y="262.4">333-2SURD/S530-A33ARG9HWA</text>
<text x="409" y="260.6">150</text>
<text x="31.7" y="269.5">SW2</text>
<text x="54.6" y="269.5">SW3</text>
<text x="77.6" y="269.5">SW5</text>
<text x="113.4" y="269.5">LED2</text>
<text x="138.1" y="269.5">LED1</text>
<text x="165.4" y="265.2">LED3</text>
<text x="30.3" y="272.8">Reset</text>
<text x="53.2" y="272.8">Reset</text>
<text x="76.2" y="272.8">Reset</text>
<text x="294.4" y="274.4">7805</text>
<text x="294.4" y="271.2">U4</text>
<text x="441.8" y="291.1">H3</text>
<text x="484.2" y="292.1">H1</text>
<text x="404" y="301.2">Header-Male-2.54_1x10</text>
<text x="468.8" y="303">Flash Port</text>
<text x="252.4" y="310.1">J1</text>
<text x="278.8" y="311.9">C5</text>
<text x="292.9" y="311.9">C7</text>
<text x="307.1" y="311.9">C8</text>
<text x="322.9" y="311.9">C6</text>
<text x="251.1" y="313.6">12V</text>
<text x="278.8" y="315.1">220uF</text>
<text x="292.9" y="315.1">100nF</text>
<text x="307.1" y="315.1">100nF</text>
<text x="322.9" y="315.1">220uF</text>
<text x="138.4" y="322.9">H2</text>
<text x="100.6" y="333">Header-Male-2.54_1x10</text>
</g>
<g font-size="3.2">
<text x="326.6" y="52.8">39</text>
<text x="281.9" y="56.4">1</text>
<text x="285.4" y="58.1">GND</text>
<text x="317.9" y="58.1">GND</text>
<text x="317.9" y="54.6">GND</text>
<text x="326.6" y="56.4">38</text>
<text x="279.9" y="105.8">15</text>
<text x="285.4" y="107.5">GND</text>
<text x="296.1" y="221.2" transform="rotate(-90 296.1 221.2)">GND/ADJ</text>
<text x="294.4" y="224.7" transform="rotate(-90 294.4 224.7)">1</text>
<text x="296.1" y="298.8" transform="rotate(-90 296.1 298.8)">2</text>
<text x="297.9" y="295.3" transform="rotate(-90 297.9 295.3)">GND</text>
</g>
<g font-size="3.2" fill="#00f">
<text x="167.5" y="56.4">5</text>
<text x="187.1" y="56.4">4</text>
<text x="281.9" y="59.9">2</text>
<text x="326.6" y="59.9">37</text>
<text x="187.1" y="63.4">1</text>
<text x="281.9" y="63.4">3</text>
<text x="285.4" y="61.7">3V3</text>
<text x="285.4" y="65.2">EN</text>
<text x="317.3" y="65.2">IO22</text>
<text x="317.3" y="61.7">IO23</text>
<text x="326.6" y="63.4">36</text>
<text x="167.5" y="70.5">2</text>
<text x="187.1" y="70.5">3</text>
<text x="281.9" y="70.5">5</text>
<text x="316.6" y="68.7">TXD0</text>
<text x="326.6" y="70.5">34</text>
<text x="326.6" y="67">35</text>
<text x="281.9" y="74">6</text>
<text x="281.9" y="77.5">7</text>
<text x="285.4" y="72.2">SENSOR_VN</text>
<text x="285.4" y="75.8">IO34</text>
<text x="316.3" y="72.2">RXD0</text>
<text x="317.3" y="75.8">IO21</text>
<text x="326.6" y="77.5">32</text>
<text x="326.6" y="74">33</text>
<text x="281.9" y="81.1">8</text>
<text x="285.4" y="79.3">IO35</text>
<text x="285.4" y="82.8">IO32</text>
<text x="317.3" y="82.8">IO19</text>
<text x="320.6" y="79.3">NC</text>
<text x="326.6" y="81.1">31</text>
<text x="167.5" y="89.9">5</text>
<text x="187.1" y="89.9">4</text>
<text x="279.9" y="88.1">10</text>
<text x="281.9" y="84.6">9</text>
<text x="285.4" y="86.4">IO33</text>
<text x="285.4" y="89.9">IO25</text>
<text x="317.3" y="86.4">IO18</text>
<text x="319.3" y="89.9">IO5</text>
<text x="326.6" y="88.1">29</text>
<text x="326.6" y="84.6">30</text>
<text x="428.4" y="88.5" transform="rotate(-90 428.4 88.5)">4</text>
<text x="431.9" y="88.5" transform="rotate(-90 431.9 88.5)">3</text>
<text x="467.2" y="88.5" transform="rotate(-90 467.2 88.5)">4</text>
<text x="470.7" y="88.5" transform="rotate(-90 470.7 88.5)">3</text>
<text x="279.9" y="91.7">11</text>
<text x="279.9" y="95.2">12</text>
<text x="285.4" y="93.4">IO26</text>
<text x="317.3" y="93.4">IO17</text>
<text x="326.6" y="95.2">27</text>
<text x="326.6" y="91.7">28</text>
<text x="187.1" y="96.9">1</text>
<text x="279.9" y="98.7">13</text>
<text x="285.4" y="96.9">IO27</text>
<text x="285.4" y="100.5">IO14</text>
<text x="317.3" y="96.9">IO16</text>
<text x="319.3" y="100.5">IO4</text>
<text x="326.6" y="98.7">26</text>
<text x="167.5" y="104">2</text>
<text x="187.1" y="104">3</text>
<text x="279.9" y="102.2">14</text>
<text x="285.4" y="104">IO12</text>
<text x="319.3" y="107.5">IO2</text>
<text x="319.3" y="104">IO0</text>
<text x="326.6" y="105.8">24</text>
<text x="326.6" y="102.2">25</text>
<text x="428.4" y="104.6" transform="rotate(-90 428.4 104.6)">2</text>
<text x="431.9" y="104.6" transform="rotate(-90 431.9 104.6)">1</text>
<text x="467.2" y="104.6" transform="rotate(-90 467.2 104.6)">2</text>
<text x="470.7" y="104.6" transform="rotate(-90 470.7 104.6)">1</text>
<text x="279.9" y="109.3">16</text>
<text x="279.9" y="112.8">17</text>
<text x="285.4" y="111.1">IO13</text>
<text x="317.3" y="111.1">IO15</text>
<text x="326.6" y="112.8">22</text>
<text x="326.6" y="109.3">23</text>
<text x="107.3" y="116.3">1</text>
<text x="107.3" y="119.9">2</text>
<text x="130.8" y="119.9">15</text>
<text x="130.8" y="116.3">16</text>
<text x="279.9" y="116.3">18</text>
<text x="279.9" y="119.9">19</text>
<text x="285.4" y="114.6">SHD/SD2</text>
<text x="285.4" y="118.1">SWP/SD3</text>
<text x="310" y="118.1">SDO/SD0</text>
<text x="311.1" y="114.6">SDI/SD1</text>
<text x="326.6" y="119.9">20</text>
<text x="326.6" y="116.3">21</text>
<text x="107.3" y="123.4">3</text>
<text x="130.8" y="123.4">14</text>
<text x="167.5" y="121.6">5</text>
<text x="187.1" y="121.6">4</text>
<text x="285.4" y="121.6">SCS/CMD</text>
<text x="311" y="121.6">SCK/CLK</text>
<text x="107.3" y="126.9">4</text>
<text x="107.3" y="130.5">5</text>
<text x="130.8" y="130.5">12</text>
<text x="130.8" y="126.9">13</text>
<text x="187.1" y="128.7">1</text>
<text x="107.3" y="134">6</text>
<text x="107.3" y="137.5">7</text>
<text x="130.8" y="137.5">10</text>
<text x="130.8" y="134">11</text>
<text x="167.5" y="135.7">2</text>
<text x="187.1" y="135.7">3</text>
<text x="107.5" y="141">8</text>
<text x="130.8" y="141">9</text>
<text x="167.5" y="155.2">5</text>
<text x="187.1" y="155.2">4</text>
<text x="187.1" y="162.2">1</text>
<text x="167.5" y="169.3">2</text>
<text x="187.1" y="169.3">3</text>
<text x="167.5" y="188.7">5</text>
<text x="187.1" y="188.7">4</text>
<text x="187.1" y="195.7">1</text>
<text x="290.8" y="197.7" transform="rotate(-90 290.8 197.7)">4</text>
<text x="167.5" y="202.8">2</text>
<text x="187.1" y="202.8">3</text>
<text x="292.6" y="206.5" transform="rotate(-90 292.6 206.5)">Vout</text>
<text x="289.1" y="221.2" transform="rotate(-90 289.1 221.2)">Vin</text>
<text x="292.6" y="221.2" transform="rotate(-90 292.6 221.2)">Vout</text>
<text x="287.3" y="224.7" transform="rotate(-90 287.3 224.7)">3</text>
<text x="290.8" y="224.7" transform="rotate(-90 290.8 224.7)">2</text>
<text x="40.4" y="261.3" transform="rotate(-90 40.4 261.3)">4</text>
<text x="43.9" y="261.3" transform="rotate(-90 43.9 261.3)">3</text>
<text x="63.3" y="261.3" transform="rotate(-90 63.3 261.3)">4</text>
<text x="66.8" y="261.3" transform="rotate(-90 66.8 261.3)">3</text>
<text x="86.2" y="261.3" transform="rotate(-90 86.2 261.3)">4</text>
<text x="89.7" y="261.3" transform="rotate(-90 89.7 261.3)">3</text>
<text x="40.4" y="277.5" transform="rotate(-90 40.4 277.5)">2</text>
<text x="43.9" y="277.5" transform="rotate(-90 43.9 277.5)">1</text>
<text x="63.3" y="277.5" transform="rotate(-90 63.3 277.5)">2</text>
<text x="66.8" y="277.5" transform="rotate(-90 66.8 277.5)">1</text>
<text x="86.2" y="277.5" transform="rotate(-90 86.2 277.5)">2</text>
<text x="89.7" y="277.5" transform="rotate(-90 89.7 277.5)">1</text>
<text x="405.5" y="287.6" transform="rotate(-90 405.5 287.6)">10</text>
<text x="409" y="287.6" transform="rotate(-90 409 287.6)">9</text>
<text x="412.5" y="287.6" transform="rotate(-90 412.5 287.6)">8</text>
<text x="416.1" y="287.6" transform="rotate(-90 416.1 287.6)">7</text>
<text x="419.6" y="287.6" transform="rotate(-90 419.6 287.6)">6</text>
<text x="423.1" y="287.6" transform="rotate(-90 423.1 287.6)">5</text>
<text x="426.6" y="287.6" transform="rotate(-90 426.6 287.6)">4</text>
<text x="430.2" y="287.6" transform="rotate(-90 430.2 287.6)">3</text>
<text x="433.7" y="287.6" transform="rotate(-90 433.7 287.6)">2</text>
<text x="437.2" y="287.6" transform="rotate(-90 437.2 287.6)">1</text>
<text x="407.2" y="293.1" transform="rotate(-90 407.2 293.1)">10</text>
<text x="410.8" y="291.1" transform="rotate(-90 410.8 291.1)">9</text>
<text x="414.3" y="291.1" transform="rotate(-90 414.3 291.1)">8</text>
<text x="417.8" y="291.1" transform="rotate(-90 417.8 291.1)">7</text>
<text x="421.4" y="291.1" transform="rotate(-90 421.4 291.1)">6</text>
<text x="424.9" y="291.1" transform="rotate(-90 424.9 291.1)">5</text>
<text x="428.4" y="291.1" transform="rotate(-90 428.4 291.1)">4</text>
<text x="431.9" y="291.1" transform="rotate(-90 431.9 291.1)">3</text>
<text x="435.5" y="291.1" transform="rotate(-90 435.5 291.1)">2</text>
<text x="439" y="291.1" transform="rotate(-90 439 291.1)">1</text>
<text x="470.7" y="291.1" transform="rotate(-90 470.7 291.1)">1</text>
<text x="474.3" y="291.1" transform="rotate(-90 474.3 291.1)">2</text>
<text x="477.8" y="291.1" transform="rotate(-90 477.8 291.1)">3</text>
<text x="481.3" y="291.1" transform="rotate(-90 481.3 291.1)">4</text>
<text x="292.6" y="298.8" transform="rotate(-90 292.6 298.8)">1</text>
<text x="294.4" y="295.3" transform="rotate(-90 294.4 295.3)">IN</text>
<text x="299.6" y="298.8" transform="rotate(-90 299.6 298.8)">3</text>
<text x="301.4" y="295.3" transform="rotate(-90 301.4 295.3)">OUT</text>
<text x="102.1" y="319.4" transform="rotate(-90 102.1 319.4)">10</text>
<text x="105.6" y="319.4" transform="rotate(-90 105.6 319.4)">9</text>
<text x="107.4" y="322.9" transform="rotate(-90 107.4 322.9)">9</text>
<text x="109.1" y="319.4" transform="rotate(-90 109.1 319.4)">8</text>
<text x="110.9" y="322.9" transform="rotate(-90 110.9 322.9)">8</text>
<text x="112.7" y="319.4" transform="rotate(-90 112.7 319.4)">7</text>
<text x="114.4" y="322.9" transform="rotate(-90 114.4 322.9)">7</text>
<text x="116.2" y="319.4" transform="rotate(-90 116.2 319.4)">6</text>
<text x="118" y="322.9" transform="rotate(-90 118 322.9)">6</text>
<text x="119.7" y="319.4" transform="rotate(-90 119.7 319.4)">5</text>
<text x="121.5" y="322.9" transform="rotate(-90 121.5 322.9)">5</text>
<text x="123.3" y="319.4" transform="rotate(-90 123.3 319.4)">4</text>
<text x="125" y="322.9" transform="rotate(-90 125 322.9)">4</text>
<text x="126.8" y="319.4" transform="rotate(-90 126.8 319.4)">3</text>
<text x="128.6" y="322.9" transform="rotate(-90 128.6 322.9)">3</text>
<text x="130.3" y="319.4" transform="rotate(-90 130.3 319.4)">2</text>
<text x="132.1" y="322.9" transform="rotate(-90 132.1 322.9)">2</text>
<text x="133.8" y="319.4" transform="rotate(-90 133.8 319.4)">1</text>
<text x="135.6" y="322.9" transform="rotate(-90 135.6 322.9)">1</text>
<text x="103.9" y="324.9" transform="rotate(-90 103.9 324.9)">10</text>
</g>
<g font-size="3.2" fill="#f00">
<text x="281.9" y="67">4</text>
<text x="285.4" y="68.7">SENSOR_VP</text>
</g>
<g font-size="3.2" fill="#8d2323">
<text x="387.8" y="216.9" transform="rotate(-90 387.8 216.9)">15</text>
<text x="391.4" y="216.9" transform="rotate(-90 391.4 216.9)">14</text>
<text x="394.9" y="216.9" transform="rotate(-90 394.9 216.9)">13</text>
<text x="398.4" y="216.9" transform="rotate(-90 398.4 216.9)">12</text>
<text x="402" y="216.9" transform="rotate(-90 402 216.9)">11</text>
<text x="405.5" y="216.9" transform="rotate(-90 405.5 216.9)">10</text>
<text x="409" y="216.9" transform="rotate(-90 409 216.9)">9</text>
<text x="412.5" y="216.9" transform="rotate(-90 412.5 216.9)">8</text>
<text x="416.1" y="216.9" transform="rotate(-90 416.1 216.9)">7</text>
<text x="419.6" y="216.9" transform="rotate(-90 419.6 216.9)">6</text>
<text x="423.1" y="216.9" transform="rotate(-90 423.1 216.9)">5</text>
<text x="426.6" y="216.9" transform="rotate(-90 426.6 216.9)">4</text>
<text x="430.2" y="216.9" transform="rotate(-90 430.2 216.9)">3</text>
<text x="433.7" y="216.9" transform="rotate(-90 433.7 216.9)">2</text>
<text x="437.2" y="216.9" transform="rotate(-90 437.2 216.9)">1</text>
<text x="453.1" y="216.9" transform="rotate(-90 453.1 216.9)">15</text>
<text x="456.6" y="216.9" transform="rotate(-90 456.6 216.9)">14</text>
<text x="460.2" y="216.9" transform="rotate(-90 460.2 216.9)">13</text>
<text x="463.7" y="216.9" transform="rotate(-90 463.7 216.9)">12</text>
<text x="467.2" y="216.9" transform="rotate(-90 467.2 216.9)">11</text>
<text x="470.7" y="216.9" transform="rotate(-90 470.7 216.9)">10</text>
<text x="474.3" y="216.9" transform="rotate(-90 474.3 216.9)">9</text>
<text x="477.8" y="216.9" transform="rotate(-90 477.8 216.9)">8</text>
<text x="481.3" y="216.9" transform="rotate(-90 481.3 216.9)">7</text>
<text x="484.9" y="216.9" transform="rotate(-90 484.9 216.9)">6</text>
<text x="488.4" y="216.9" transform="rotate(-90 488.4 216.9)">5</text>
<text x="491.9" y="216.9" transform="rotate(-90 491.9 216.9)">4</text>
<text x="495.4" y="216.9" transform="rotate(-90 495.4 216.9)">3</text>
<text x="499" y="216.9" transform="rotate(-90 499 216.9)">2</text>
<text x="502.5" y="216.9" transform="rotate(-90 502.5 216.9)">1</text>
</g>
<g font-size="2.1" fill="#00f">
<text x="197" y="267.3" transform="rotate(-90 197 267.3)">OUT</text>
<text x="200.5" y="267.6" transform="rotate(-90 200.5 267.6)">GND</text>
<text x="204" y="267.6" transform="rotate(-90 204 267.6)">VCC</text>
</g>
<g font-size="2.1" fill="#800">
<text x="195.2" y="271.1" transform="rotate(-90 195.2 271.1)">1</text>
<text x="198.8" y="271.1" transform="rotate(-90 198.8 271.1)">2</text>
<text x="202.3" y="271.1" transform="rotate(-90 202.3 271.1)">3</text>
</g>
</svg>
